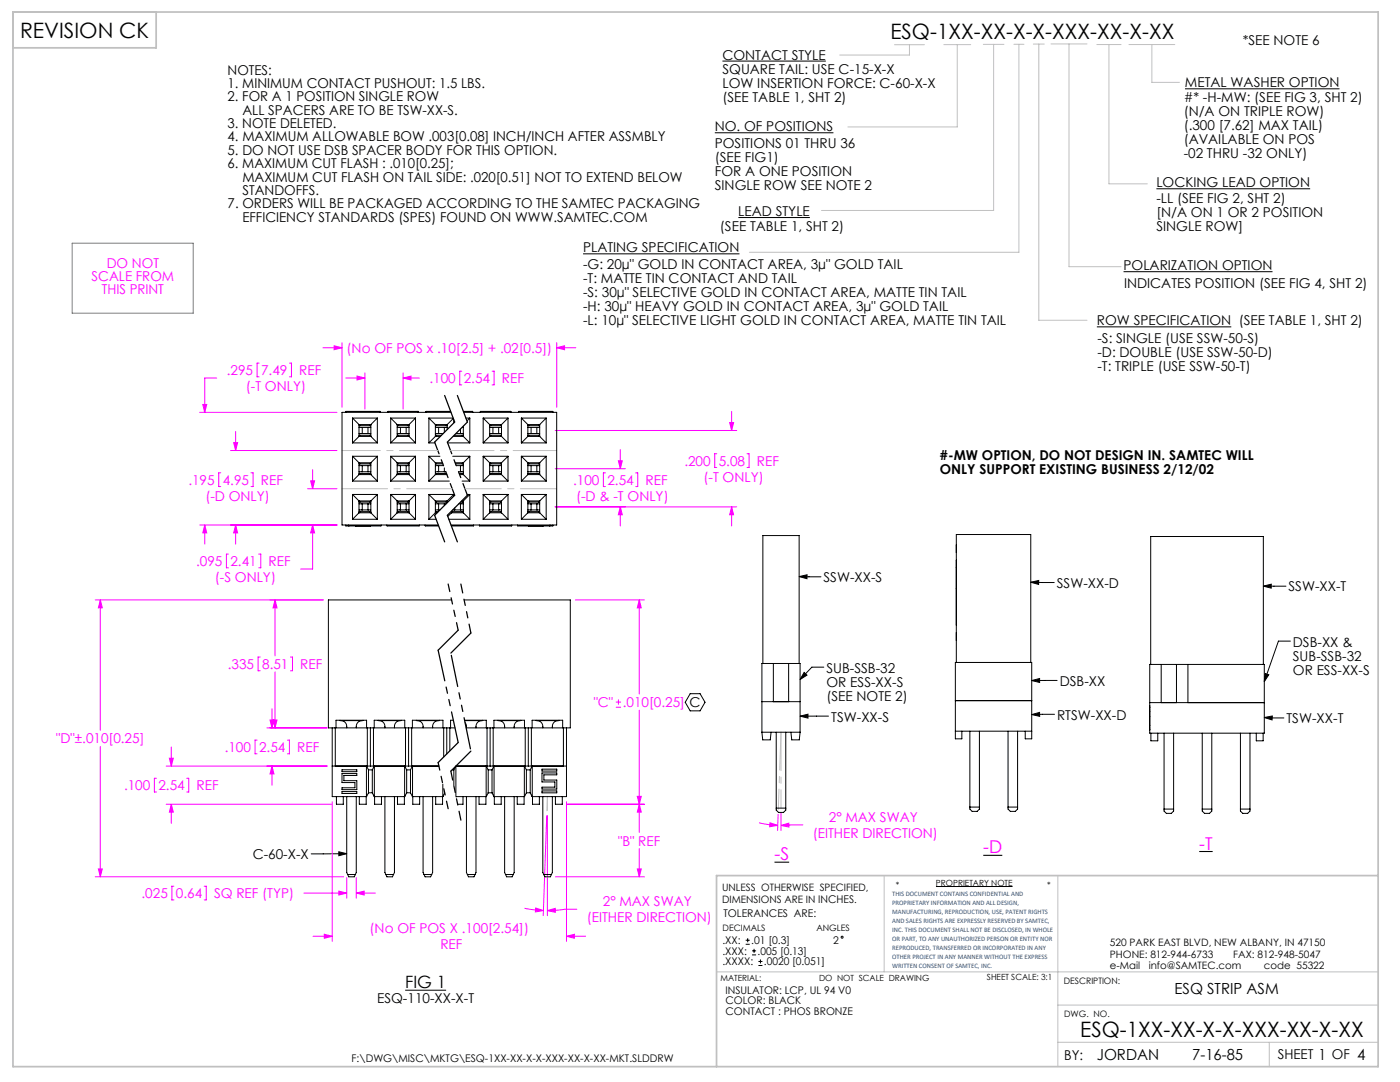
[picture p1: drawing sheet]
<svg xmlns="http://www.w3.org/2000/svg" width="279mm" height="216mm" viewBox="0 0 279 216" stroke-linecap="round" stroke-linejoin="round" font-family="sans-serif">
<g fill="none" stroke="#000" stroke-width=".2">
<path d="M144.2 12.2h20.6M236.5 17.7h30.8M142.7 26.5h23.6M230.8 37.7h30.7M116.4 50.7h31.2M147.4 43.4h14.2M224.2 54.2h29.8M218.9 65.2h26.8M159.5 115l1.6-.3-.1 .8zM159.5 115l4.3 .1M205.7 116.2l1.6-.4v.8zM205.7 116.2h4.7"/>
<path d="M252.1 117l1.6-.4v.8zM252.1 117h4.5M137.7 138.4h2l1 1.7-1 1.7h-2l-.9-1.7zM160.5 134.2l.5 .5-1.3 .9zM164.4 133.1h-2.4l-2.3 2.5M205.9 135.8l1.6-.4v.8zM211 135.8h-5.1M252.5 134.4l.7 .2-.9 1.4zM257.5 127.9h-2.4l-2.8 8.1M159.7 142.9l1.5-.4 .1 .8zM165.3 142.9h-5.6M205.9 142.6l1.6-.4v.7z"/>
<path d="M210.4 142.5l-4.5 .1M252.3 143.2l1.6-.3v.8zM252.3 143.2l3.9 .1M67.6 170l1.6 .3-1.6 .4zM69.2 170.3l-7.1 .1M186.8 176.9h15.3M80.9 197.6h8.1"/>
</g>
<g fill="none" stroke="#c0c0c0" stroke-width=".2">
<path d="M178.5 8.9h6M181.5 8.9v2.1h-13.9M188.4 8.9h5.3M191 8.9v16.4h-21.8M196.2 8.9h4.2M198.3 8.9v33.1h-34.4M202.3 8.8h2M203.3 8.8v41.5h-53.8M206.2 8.8h2.2M207.3 8.8v55.1h9.6M209.7 8.8h7.2M213.3 8.8v44.4h10.4"/>
<path d="M218.9 8.9h4.8M221.3 8.9v27.8h7.7M225.3 8.9h9.2M229.9 8.9v7.5h5.5M176.5 174.7v19.2M211.1 174.7v38.1M143 193.9h132M211.1 208h63.9M211.1 200.6h63.9M253.3 208v4.8"/>
</g>
<path d="M2.6 2.4h272.4v210.4h-272.4zM31.2 2.4v7.1h-28.6M275 174.7h-132v38.1" fill="none" stroke="#c0c0c0" stroke-width=".35"/>
<g fill="none" stroke="#f0f" stroke-width=".2">
<path d="M43.2 75.4h-2.3v6.9M51.7 72.5h-.4v2.7h.4M57.8 72.5h.4v2.7h-.4M64.4 69.4h3.9M66.7 69l1.6 .4-1.6 .4zM68.3 68.4v12.9M69 75.4h3.8M71.3 75l1.5 .4-1.5 .4zM72.8 74.4v7.2M80.4 75.4l1.6-.4v.8zM80.4 75.4h3.3M80.4 74.4v7.2"/>
<path d="M92.2 74.1h-.4v2.7h.4M98.2 74.1h.4v2.7h-.4M111.1 68.4v12.9M111.1 69.4h3.8M111.1 69.4l1.6-.4v.8zM39.8 82.3h27.4M40.5 80.7h.8l-.4 1.6zM44.1 94.3h-.5v2.8h.5M46 89.9h21.2M46.6 88.3h.8l-.4 1.6zM47 86.1v3.8M50.1 94.3h.4v2.8h-.4"/>
<path d="M61.4 97.5h5.8M62 95.9h.8l-.4 1.6zM62.4 93.7v3.8M110.8 85.9h36.2M110.8 93.5h14M120.8 94.3h-.4v2.8h.4M123.4 91.9h.8l-.4 1.6zM123.8 89.7v3.8M126.9 94.3h.4v2.8h-.4M143 90.5h-.4v2.8h.4M145.6 84.3h.8l-.4 1.6zM146 82.1v3.8"/>
<path d="M149.1 90.5h.4v2.8h-.4M19 119.7h45.5M20 119.7l.4 1.6h-.8zM20 119.7v26M39.8 104.8h27.4M40.9 104.8v3.8M40.9 104.8l.4 1.5h-.8zM45.6 110.6h-.4v2.7h.4M47 104.8v3.8M47 104.8l.4 1.5h-.8zM51.6 110.6h.4v2.7h-.4M54.9 119.7v11.2"/>
<path d="M54.9 119.7l.4 1.6h-.8zM62.4 104.8v8.7h-2.4M62.4 104.8l.4 1.5h-.8zM110.8 101.1h36.2M114.8 119.7h13.8M123.8 101.1v3.8M123.8 101.1l.4 1.6h-.8zM127.6 119.7v18.8M127.6 119.7l.4 1.6h-.8zM146 101.1l.4 1.6h-.8zM146 101.1v3.8M51.9 131.1h-.4v2.7h.4"/>
<path d="M54.9 134.1v11.1M58 131.1h.4v2.7h-.4M123.4 139.6v1M20 148.9v26.1M31.2 155.3h-.4v2.7h.4M33.2 152.9h32.1M33.8 151.3h.8l-.4 1.6zM34.2 149v3.9M37.3 155.3h.4v2.7h-.4M51.3 147.7h-.4v2.7h.4M53.3 145.2h12M53.9 143.7h.8l-.4 1.5z"/>
<path d="M54.3 141.4v3.8M54.3 152.9v3.8M54.3 152.9l.4 1.5h-.8zM54.5 143.7h.8l-.4 1.5zM57.4 147.7h.4v2.7h-.4M66.3 160v27.8M113.1 160v27.8M122.9 141.1h1M122.9 140.1h1M127.2 158.9h.8l-.4 1.6zM127.6 141.7v24.4M19 175h49.6"/>
<path d="M19.6 173.4h.8l-.4 1.6zM33.2 160.5h32.9M34.2 160.5v3.8M34.2 160.5l.4 1.6h-.8zM34.7 176.8h-.4v2.8h.4M40.8 176.8h.4v2.8h-.4M60.7 178.2h8.5M67.6 177.8l1.6 .4-1.6 .4zM69.2 175.1v4.1M71.1 175.1v4.1M71.1 178.2h3.8M71.1 178.2l1.6-.4v.8z"/>
<path d="M109.1 162.8l-.7 19.9M109.2 162.7v20M110.9 175h17.7M113.2 160.5h15.4M127.2 173.4h.8l-.4 1.6zM127.6 169.3v5.7M127.6 160.5l.4 1.6h-.8zM151.5 164.2l3.7 .5M153.7 164.2l1.5 .5-1.6 .3zM155.3 162.5l-.1 3.2M155.9 162.3v3.4M155.9 164.7l1.5-.5 .1 .8z"/>
<path d="M160.2 164.6l-4.3 .1M62.5 186.8h3.8M64.7 186.4l1.6 .4-1.6 .4zM104.7 181.2l3.7 .5M106.9 181.2l1.5 .5-1.5 .3zM109.2 181.7l1.6-.4v.7zM113.1 186.8l1.5-.4v.8zM113.1 186.8h3.8M115.1 181.4h-2.4l-3.5 .3"/>
</g>
<path d="M154.6 172h2.9M196.2 170.7h3.8M239.3 169.9h2.7" fill="none" stroke="#000" stroke-width=".21"/>
<path d="M89.4 116.5l2 9.2M87.4 152.2l2 9.2" fill="none" stroke="#000" stroke-width=".25" stroke-dasharray="6.3 1.3 1.3 1.3 1.3 1.3" stroke-dashoffset="4.8"/>
<path d="M88.7 78.9l2 5.3M91.3 78.9l2 5.3M90.7 84.2l-4 4M90.7 98.8l-4 4M93.3 84.2l-4 4M93.3 98.8l-4 4M86.7 102.8l2 5.3M89.3 102.8l2 5.3M91.4 125.7l-4 4M94 126.3l-4 4M91.4 148.2l-4 4M94 149.9l-4 4" fill="none" stroke="#000" stroke-width=".25" stroke-dasharray="6.3 1.3 1.3 1.3 1.3 1.3"/>
<path d="M87.4 129.7l4 18.5" fill="none" stroke="#000" stroke-width=".25" stroke-dasharray="6.3 1.3 1.3 1.3 1.3 1.3" stroke-dashoffset=".1"/>
<path d="M92 116.5l2 9.8M90 153.9l2 9.8" fill="none" stroke="#000" stroke-width=".25" stroke-dasharray="6.3 1.3 1.3 1.3 1.3 1.3" stroke-dashoffset="4.5"/>
<path d="M90 130.3l4 19.6" fill="none" stroke="#000" stroke-width=".25" stroke-dasharray="6.3 1.3 1.3 1.3 1.3 1.3" stroke-dashoffset="-.5"/>
<path d="M86.7 88.2l4 10.6M89.3 88.2l4 10.6" fill="none" stroke="#000" stroke-width=".25" stroke-dasharray="6.3 1.3 1.3 1.3 1.3 1.3" stroke-dashoffset="3.9"/>
<path d="M109.2 159v2.7M109.2 159l-.1 2.8" fill="none" stroke="#c0c0c0" stroke-width=".2" stroke-dasharray="15.2 1.3 1.3 1.3"/>
<path d="M68.3 89.9h19.1M155.9 146.1v15.2" fill="none" stroke="#c0c0c0" stroke-width=".2" stroke-dasharray="15.2 1.3 1.3 1.3" stroke-dashoffset="7.6"/>
<path d="M68.3 97.5h21.9" fill="none" stroke="#c0c0c0" stroke-width=".2" stroke-dasharray="15.2 1.3 1.3 1.3" stroke-dashoffset="6.1"/>
<path d="M89.9 89.9h21.2" fill="none" stroke="#c0c0c0" stroke-width=".2" stroke-dasharray="15.2 1.3 1.3 1.3" stroke-dashoffset="6.6"/>
<path d="M92.8 97.5h18.3" fill="none" stroke="#c0c0c0" stroke-width=".2" stroke-dasharray="15.2 1.3 1.3 1.3" stroke-dashoffset="8"/>
<path d="M14.4 48.5h24.2v14h-24.2z" fill="none" stroke="#808080" stroke-width=".2"/>
<path d="M155.9 146.1l-.6 15.4" fill="none" stroke="#c0c0c0" stroke-width=".2" stroke-dasharray="15.2 1.3 1.3 1.3" stroke-dashoffset="7.7"/>
<path d="M67.6 170l1.6 .3-1.6 .4zM252.1 117l1.6-.4v.8zM252.5 134.4l.7 .2-.9 1.4zM252.3 143.2l1.6-.3v.8zM205.7 116.2l1.6-.4v.8zM205.9 135.8l1.6-.4v.8zM205.9 142.6l1.6-.4v.7zM159.7 142.9l1.5-.4 .1 .8zM160.5 134.2l.5 .5-1.3 .9zM159.5 115l1.6-.3-.1 .8z" fill="#000"/>
<g fill="#f0f">
<path d="M54.5 143.7h.8l-.4 1.5zM54.9 119.7l.4 1.6h-.8zM54.3 152.9l.4 1.5h-.8zM53.9 143.7h.8l-.4 1.5zM33.8 151.3h.8l-.4 1.6zM34.2 160.5l.4 1.6h-.8zM67.6 177.8l1.6 .4-1.6 .4zM71.1 178.2l1.6-.4v.8zM64.7 186.4l1.6 .4-1.6 .4zM113.1 186.8l1.5-.4v.8zM127.6 160.5l.4 1.6h-.8zM127.2 173.4h.8l-.4 1.6zM127.2 158.9h.8l-.4 1.6zM127.6 119.7l.4 1.6h-.8zM40.9 104.8l.4 1.5h-.8zM40.5 80.7h.8l-.4 1.6zM66.7 69l1.6 .4-1.6 .4zM111.1 69.4l1.6-.4v.8zM71.3 75l1.5 .4-1.5 .4zM80.4 75.4l1.6-.4v.8zM145.6 84.3h.8l-.4 1.6zM146 101.1l.4 1.6h-.8zM123.4 91.9h.8l-.4 1.6zM123.8 101.1l.4 1.6h-.8zM62 95.9h.8l-.4 1.6zM62.4 104.8l.4 1.5h-.8zM46.6 88.3h.8l-.4 1.6zM47 104.8l.4 1.5h-.8z"/>
<path d="M20 119.7l.4 1.6h-.8zM19.6 173.4h.8l-.4 1.6zM106.9 181.2l1.5 .5-1.5 .3zM109.2 181.7l1.6-.4v.7z"/>
<path d="M153.7 164.2l1.5 .5-1.6 .3zM155.9 164.7l1.5-.5 .1 .8z"/>
</g>
<g fill="none" stroke="#000" stroke-width=".2">
<path d="M70.4 98.7h4.9M70.4 96h4.9M70.4 91h4.9M70.4 88.4h4.9M70.4 83.4h4.9M70.4 83.4l1.5 1.5M70.4 91l1.5 1.6M70.4 98.7l1.5 1.5M70.4 83.4v5M70.4 91v5M70.4 98.7v4.9M71.6 86.5h.7"/>
<path d="M71.6 85.3h.7M71.6 94.1h.7M71.6 92.9h.7M71.6 84.7h2.4v2.4h-2.4zM71.6 92.3h2.4v2.4h-2.4zM71.6 100h2.4v2.3h-2.4zM71.6 92.6h2.4M71.6 94.5h2.4M71.6 86.9h2.4M71.6 84.9h2.4M71.6 94.7l-1.2 1.3M71.9 94.5l-.3 .2"/>
<path d="M71.9 86.9l-1.5 1.5M72.3 86.5h1.1M72.3 85.3h1.1M72.3 94.1h1.1M72.3 92.9h1.1M72.3 85.3v1.2M72.3 92.9v1.2M73.4 86.5h.6M73.4 85.3h.6M73.4 94.1h.6M73.4 92.9h.6M73.4 85.3v1.2"/>
<path d="M73.4 92.9v1.2M73.8 86.9l1.5 1.5M73.8 94.5l1.5 1.5M75.3 91l-1.5 1.6M75.3 83.4l-1.5 1.5M75.3 98.7l-1.5 1.5M75.3 83.4v5M75.3 91v5M75.3 98.7v4.9M75.8 82.1l.1 .2-.1-.2h-6.8v.2M77.5 82.1l-.1 .2v-.2h6.1v.2M78 98.7h4.9"/>
<path d="M78 96h4.9M78 91h4.9M78 88.4h4.9M78 83.4h4.9M78 83.4l1.5 1.5M78 91l1.5 1.6M78 98.7l1.5 1.5M78 83.4v5M78 91v5M78 98.7v4.9M79.3 94.1h.6M79.3 92.9h.6"/>
<path d="M79.3 86.5h.6M79.3 85.3h.6M79.3 84.7h2.3v2.4h-2.3zM79.3 92.3h2.3v2.4h-2.3zM79.3 100h2.3v2.3h-2.3zM79.3 92.6h2.3M79.3 94.5h2.3M79.3 86.9h2.3M79.3 84.9h2.3M79.5 86.9l-1.5 1.5M79.5 94.5l-1.5 1.5M79.9 94.1h1.2"/>
<path d="M79.9 92.9h1.2M79.9 86.5h1.2M79.9 85.3h1.2M79.9 85.3v1.2M79.9 92.9v1.2M81.1 94.1h.5M81.1 92.9h.5M81.1 86.5h.5M81.1 85.3h.5M81.1 85.3v1.2M81.1 92.9v1.2M81.4 86.9l1.5 1.5"/>
<path d="M81.4 94.5l1.5 1.5M82.9 83.4l-1.5 1.5M82.9 91l-1.5 1.6M82.9 98.7l-1.5 1.5M82.9 83.4v5M82.9 91v5M82.9 98.7v4.9M83.4 82.1l.1 .2M85.1 82.1l-.1 .2v-.2h4.9M85.6 98.7h4.9M85.6 96h4.1M85.6 91h2.2"/>
<path d="M85.6 88.4h1.2M85.6 83.4h4.8M85.6 91l1.5 1.6M85.6 83.4l1.5 1.5M85.6 98.7l1.5 1.5M85.6 83.4v5M85.6 91v5M85.6 98.7v4.9M86.9 94.1h.6M86.9 92.9h.6M86.9 86.5h.6M86.9 85.3h.6"/>
<path d="M86.9 92.6h1.5M86.9 94.5h2.2M86.9 86.9h1.2M86.9 84.9h2.4M87.1 86.9l-1.5 1.5M87.1 94.5l-1.5 1.5M87.5 94.1h1.2M87.5 92.9h1M87.5 86.5h.9M87.5 85.3h1.2M87.5 85.3v1.2M87.5 92.9v1.2"/>
<path d="M88.3 92.3h-1.4v2.4h2.3M88.7 94.1h.3M88.7 85.3h.6M88.7 85.3v1M88.7 93.4v.7M89 94.5l.1 .1M89.3 85.7v-1h-2.4v2.4h1M89.3 88.4h4.5M90 82.3h-21.7v22.5h19.2M90.3 91h3.5M90.5 83.5l-1.5 1.4M90.5 83.7v.7"/>
<path d="M90.5 98.7v.3M90.5 98.7l-1.5 1.5M90.6 86.9h1.9M90.8 92.3h1.7v2.4h-.8M90.9 92.6h1.6M91 86.5h.9M91 92.9h.9M91.5 94.1h.4M91.6 94.5h.9M91.9 94.1h.6M91.9 92.9h.6M91.9 86.5h.6"/>
<path d="M91.9 85.6v.9M91.9 92.9v1.2M92.1 100h.4v2.3h-2.4v-.3M92.2 85.3h.3M92.2 96h1.6M92.2 86.9l1.6 1.5M92.2 94.5l1.6 1.5M92.5 85v2.1h-2.1M92.5 82.1h1.8l.1 .2M92.5 82.3h18.6v22.5h-21.1M93 83.4h.8M93.2 98.7h.6"/>
<path d="M93.8 91l-1.6 1.6M93.8 98.7l-1.6 1.5M93.8 83.4v5M93.8 91v5M93.8 98.7v4.9M93.8 83.4l-.6 .6M94.2 82.1l.1 .2M94.3 82.2v.1M95.9 82.1v.2v-.2h6l.1 .2M96.4 83.4l1.6 1.5M96.4 91l1.6 1.6M96.4 98.7l1.6 1.5"/>
<path d="M96.4 98.7h5M96.4 96h5M96.4 91h5M96.4 88.4h5M96.4 83.4h5M96.4 83.4v5M96.4 91v5M96.4 98.7v4.9M97.7 94.1h.7M97.7 92.9h.7M97.7 86.5h.7M97.7 85.3h.7"/>
<path d="M97.7 84.7h2.4v2.4h-2.4zM97.7 92.3h2.4v2.4h-2.4zM97.7 100h2.4v2.3h-2.4zM97.7 92.6h2.4M97.7 94.5h2.4M97.7 86.9h2.4M97.7 84.9h2.4M98 86.9l-1.6 1.5M98 94.5l-1.6 1.5M98.4 94.1h1.1M98.4 92.9h1.1M98.4 86.5h1.1"/>
<path d="M98.4 85.3h1.1M98.4 85.3v1.2M98.4 92.9v1.2M99.5 94.1h.6M99.5 92.9h.6M99.5 86.5h.6M99.5 85.3h.6M99.5 85.3v1.2M99.5 92.9v1.2M99.9 86.9l1.5 1.5M99.9 94.5l1.5 1.5M101.4 83.4l-1.5 1.5"/>
<path d="M101.4 91l-1.5 1.6M101.4 98.7l-1.5 1.5M101.4 83.4v5M101.4 91v5M101.4 98.7v4.9M101.9 82.1l.1 .1M103.6 82.1l-.1 .2v-.2h6.8v.2M104 83.4l1.6 1.5M104 98.7l1.6 1.5M104 91l1.6 1.6M104 98.7h5M104 96h5"/>
<path d="M104 91h5M104 88.4h5M104 83.4h5M104 83.4v5M104 91v5M104 98.7v4.9M105.3 94.1h.7M105.3 92.9h.7M105.3 86.5h.7M105.3 85.3h.7M105.3 84.7h2.4v2.4h-2.4zM105.3 92.3h2.4v2.4h-2.4z"/>
<path d="M105.3 100h2.4v2.3h-2.4zM105.3 92.6h2.4M105.3 94.5h2.4M105.3 86.9h2.4M105.3 84.9h2.4M105.6 86.9l-1.6 1.5M105.6 94.5l-1.6 1.5M106 94.1h1.1M106 92.9h1.1M106 86.5h1.1M106 85.3h1.1M106 85.3v1.2"/>
<path d="M106 92.9v1.2M107.1 94.1h.6M107.1 92.9h.6M107.1 86.5h.6M107.1 85.3h.6M107.1 85.3v1.2M107.1 92.9v1.2M107.5 86.9l1.5 1.5M107.5 94.5l1.5 1.5M109 83.4l-1.5 1.5M109 91l-1.5 1.6M109 98.7l-1.5 1.5"/>
<path d="M109 83.4v5M109 91v5M109 98.7v4.9M69 104.8v.1h7l.1-.1M69.6 104.8v.1M70.4 103.6h4.9M71 104.9h2.9M71.6 101.7h.7M71.6 100.5h.7M71.6 100.2h2.4M71.6 102.1h2.4M71.9 102.1l-1.5 1.5"/>
<path d="M72.3 101.7h1.1M72.3 100.5h1.1M72.3 100.5v1.2M73.4 101.7h.6M73.4 100.5h.6M73.4 100.5v1.2M73.8 102.1l1.5 1.5M77.2 104.8l.1 .1h6.3l.1-.1M78 103.6h4.9M79.3 101.7h.6M79.3 100.5h.6M79.3 100.2h2.3"/>
<path d="M79.3 102.1h2.3M79.5 102.1l-1.5 1.5M79.9 101.7h1.2M79.9 100.5h1.2M79.9 100.5v1.2M81.1 101.7h.5M81.1 100.5h.5M81.1 100.5v1.2M81.4 102.1l1.5 1.5M84.8 104.8l.1 .1h2.6M85.6 103.6h1.4M86.9 101.7h.6"/>
<path d="M86.9 100.5h.6M86.9 100.2h2.4M86.9 102.1h.6M87.1 102.1l-1.5 1.5M87.5 101.7h.3M87.5 100.5h1.2M87.5 100.5v1.2M88.7 100.5h.3M88.7 100.5v.4M89.3 100.3v-.3h-2.4v2.3h.3M89.6 103.6h4.2M90.1 102.1h2.4"/>
<path d="M90.1 119.7h-24.6v25.5h25.3M90.3 102.1l-.9 1M90.4 101.7h.4M90.8 101.7h1.1M90.8 101.3v.4M91.6 100.5h.3M91.9 101.7h.6M91.9 100.5h.6M91.9 100.5v1.2M91.9 100.2h.6M92.2 102.1l1.6 1.5M92.6 119.7h21.2v25.5h-20.8"/>
<path d="M94.5 104.8v.1h-4.4M95.7 104.8v.1h6.4l.1-.1M96.4 103.6h5M97.7 101.7h.7M97.7 100.5h.7M97.7 100.2h2.4M97.7 102.1h2.4M98 102.1l-1.6 1.5M98.4 101.7h1.1M98.4 100.5h1.1M98.4 100.5v1.2M99.5 101.7h.6"/>
<path d="M99.5 100.5h.6M99.5 100.5v1.2M99.9 102.1l1.5 1.5M103.3 104.8v.1h7v-.1M104 103.6h5M105.3 101.7h.7M105.3 100.5h.7M105.3 100.2h2.4M105.3 102.1h2.4M105.4 104.9h3M105.6 102.1l-1.6 1.5M106 101.7h1.1"/>
<path d="M106 100.5h1.1M106 100.5v1.2M107.1 101.7h.6M107.1 100.5h.6M107.1 100.5v1.2M107.5 102.1l1.5 1.5M109.8 104.8l-.1 .1M190.8 117.5h.1M190.8 113.3h.1M190.8 111.8h.1M190.8 108.7h.1M190.8 110.3h.1"/>
<path d="M152.2 132.4v-25.5h7.3v25.5M154.3 132.4v7.6M157.4 132.4v7.6M190.7 139.8h15.2M190.8 124.7h.1M190.8 127.8h.1M190.8 126.3h.1M190.9 132.2v-25.5h14.8v25.5M229.5 132.6h22.8v13.7h-22.8zM229.6 132.6v-25.5h22.5v25.5M231.7 132.6v7.6M234.8 132.6v7.6"/>
<path d="M237.1 132.6v7.6M66.3 145.2v13.8h6.9M66.3 152.9h21.3M66.9 145.2v7.7M67.1 145.2v-1.5h6.1v1.5M67.1 159v1.5h1.4v-1.5M67.9 143.7h4.5M68.1 143.8a1.19 1.19 0 0 1 1.1 1.4M68.3 153.6h2.9v.4h-2.9zM68.3 154.4h2.9v.3h-2.6v1.1h2.6v1.8h-2.9v-.4h2.5v-1h-2.5zM68.3 157.9h2.9v.4h-2.9zM69.2 159v15.1l.4 .9h1.1l.4-.9v-15.1"/>
<path d="M71.7 159v1.5h1.4v-1.5M72.2 143.8a1.19 1.19 0 0 0-1.1 1.4M73.3 145.2v7.7M73.5 158.2h.8M73.5 153.6h.8M73.5 153.6l-.4-.7v6.1M73.5 153.6v4.6M73.5 158.2l-.3 .8M73.9 145.2v7.7M74.3 153.6v4.6M74.3 153.6l.4-.7v6.1M74.3 158.2l.4 .8"/>
<path d="M74.5 145.2v7.7M74.7 145.2v-1.5h6.1v1.5M74.8 159v1.5h1.3v-1.5M75.5 143.7h4.6M75.7 143.8a1.19 1.19 0 0 1 1.1 1.4M76.8 159v15.1l.4 .9h1.1l.4-.9v-15.1M79.9 143.8a1.19 1.19 0 0 0-1.2 1.4M80.8 152.9l-.1 7.6h-1.4v-1.5M80.8 152.9l.4 .7M80.9 145.2v7.7M81.2 158.2h.7M81.2 158.2l-.4 .8h-6.1"/>
<path d="M81.2 153.6h.7M81.2 153.6v4.6M81.5 145.2v7.7M81.9 153.6l.4-.7v6.1M81.9 153.6v4.6M81.9 158.2l.4 .8M82.2 145.2v7.7M82.3 145.2v-1.5h6.1v1.5M82.4 159v1.5h1.4v-1.5M83.1 143.7h4.6M83.3 143.8a1.19 1.19 0 0 1 1.1 1.4M84.4 159v15.1l.4 .9h1.1l.4-.9v-15.1"/>
<path d="M87 159v1.5h1.3v-1.5M87.5 143.8a1.19 1.19 0 0 0-1.2 1.4M88.4 156.5v2.5M88.5 145.2v5.9M88.8 158.2l-.4 .8h-6.1M89.2 145.2v5.2M89.8 145.2v4.6M90.2 153.6h.4M90.5 143.7h-.6v1.5M90.6 153.6v3.2M90.9 152.9l-.3 .7M91 159h6.1"/>
<path d="M91 159h.1M92.4 159v1.5h-1.1M92.7 143.7h4.4v1.5M92.8 144.2l.3 .5v.5M93.1 159v15.1l.4 .9h1.1l.4-.9v-15.1M95.6 159v1.5h1.4v-1.5M96.1 143.8a1.19 1.19 0 0 0-1.1 1.4M96.3 143.7l-3.6 .1M97.2 145.2v7.7M97.4 158.2h.8M97.4 153.6l-.4-.7v6.1M97.4 153.6v4.6"/>
<path d="M97.4 158.2l-.3 .8M97.4 153.6h.8M97.8 145.2v7.7M98.2 153.6l.4-.7v6.1M98.2 153.6v4.6M98.2 158.2l.4 .8M98.4 145.2v7.7M98.6 145.2v-1.5h6.1v1.5M98.7 159v1.5h1.3v-1.5M99.4 143.7h4.5M99.6 143.8a1.19 1.19 0 0 1 1.1 1.4M100.7 159v15.1l.4 .9h1.1l.4-.9v-15.1"/>
<path d="M103.2 159v1.5h1.4v-1.5M103.8 143.8a1.19 1.19 0 0 0-1.2 1.4M104.6 152.9v6.1M104.7 152.9l.4 .7M104.8 145.2v7.7M105.1 158.2h.7M105.1 158.2l-.4 .8h-6.1M105.1 153.6v4.6M105.1 153.6h.7M105.4 145.2v7.7M105.8 153.6v4.6M106 145.2v7.7"/>
<path d="M106.2 152.9l-.4 .7M106.2 145.2v-1.5h6.1v1.5M106.2 152.9v6.1M106.3 159v1.5h1.3v-1.5M107 143.7h4.6M107.2 143.8a1.19 1.19 0 0 1 1.1 1.4M108.2 154.2h2.9v.4h-2.6v1.1h2.6v1.7h-2.9v-.3h2.5v-1.1h-2.5zM108.2 153.5h2.9v.4h-2.9zM108.2 157.8h2.9v.4h-2.9zM108.3 159v15.1l.4 .9h1.1l.4-.9v-15.1M110.8 159v1.5h1.4v-1.5M111.4 143.8a1.19 1.19 0 0 0-1.2 1.4"/>
<path d="M112.4 145.2v7.7M113.1 145.2v13.8h-6.9l-.4-.8M113.1 152.9h-22.1v5.9M152.1 140h7.6M152.1 146.1v-13.7h7.6v13.7M152.1 146.1h7.6M152.1 146.1l.1 1.5h1.5l.2-1.5M154.9 146.1v15.6l.5 .4h1l.4-.4v-15.6M157.8 146.1l.2 1.5h1.5l.2-1.5M190.7 145.9h15.2M192 145.9v1.5h-1.3v-15.2h15.2v15.2h-1.3v-1.5M193.6 145.9v15.5l.4 .5h1l.5-.5v-15.5"/>
<path d="M201.2 145.9v15.5l.4 .5h1l.5-.5v-15.5M229.5 145.5h.1M229.5 145.2h.1M229.5 142h.1M229.5 141.6h.1M229.5 141.2h.1M229.5 140.8h.1M229.5 144.8h.1M229.5 143h.1M229.5 145.7h.1M229.5 144.9h.1M229.5 141.3h.1"/>
<path d="M229.5 140.2h22.8M229.7 146.3v1.5h1.4v-1.5M232.3 146.3v15.5l.5 .5h1l.4-.5v-15.5M239.9 146.3v15.5l.5 .5h1l.4-.5v-15.5M247.6 146.3v15.5l.4 .5h1l.5-.5v-15.5M250.7 146.3v1.5h1.4v-1.5M69.4 174.5h1.5M77 174.5h1.5M84.6 174.5h1.6M93.3 174.5h1.5M100.9 174.5h1.5M108.5 174.5h1.5"/>
<path d="M154.9 161.3h1.9M193.6 161h1.9M201.2 161h1.9M232.3 161.4h1.9M239.9 161.4h1.9M247.6 161.4h1.9M148.8 188.4h.8M148.8 187.6h.8M149.2 187.2v.8M150.1 190.5h.8M150.1 189.7h.8M150.5 189.3v.8"/>
<path d="M151.4 192.7h.8M151.4 191.8h.8M151.8 191.4v.9"/>
<circle cx="168.1" cy="187" r=".2"/>
</g>
<g font-size="4.2">
<text x="4" y="7.6">REVISION CK</text>
<text x="177.7" y="7.8">ESQ-1XX-XX-X-X-XXX-XX-X-XX</text>
<text x="215.6" y="206.9">ESQ-1XX-XX-X-X-XXX-XX-X-XX</text>
</g>
<g font-size="3.5" fill="#f0f">
<text x="154.6" y="171.7">-S</text>
<text x="196.2" y="170.3">-D</text>
<text x="239.3" y="169.5">-T</text>
</g>
<text font-size="3.4" x="80.9" y="197.2">FIG 1</text>
<g font-size="3">
<text x="234.4" y="198.3">ESQ STRIP ASM</text>
<text x="218.9" y="211.4">JORDAN</text>
<text x="238" y="211.4">7-16-85</text>
</g>
<g font-size="2.7">
<text x="144.2" y="11.9">CONTACT STYLE</text>
<text x="248" y="9">*SEE NOTE 6</text>
<text x="45.4" y="14.9">NOTES:</text>
<text x="45.4" y="17.6">1. MINIMUM CONTACT PUSHOUT: 1.5 LBS.</text>
<text x="144.2" y="14.8">SQUARE TAIL: USE C-15-X-X</text>
<text x="144.2" y="17.6">LOW INSERTION FORCE: C-60-X-X</text>
<text x="236.5" y="17.4">METAL WASHER OPTION</text>
<text x="45.4" y="20.2">2. FOR A 1 POSITION SINGLE ROW</text>
<text x="48.4" y="22.9">ALL SPACERS ARE TO BE TSW-XX-S.</text>
<text x="144.2" y="20.4">(SEE TABLE 1, SHT 2)</text>
<text x="236.2" y="20.3">#* -H-MW: (SEE FIG 3, SHT 2)</text>
<text x="236.2" y="23.1">(N/A ON TRIPLE ROW)</text>
<text x="45.4" y="25.6">3. NOTE DELETED.</text>
<text x="45.4" y="28.2">4. MAXIMUM ALLOWABLE BOW .003[0.08] INCH/INCH AFTER ASSMBLY</text>
<text x="142.7" y="26.2">NO. OF POSITIONS</text>
<text x="142.7" y="29.4">POSITIONS 01 THRU 36</text>
<text x="236.2" y="25.9">(.300 [7.62] MAX TAIL)</text>
<text x="236.2" y="28.7">(AVAILABLE ON POS</text>
<text x="45.4" y="30.9">5. DO NOT USE DSB SPACER BODY FOR THIS OPTION.</text>
<text x="45.4" y="33.6">6. MAXIMUM CUT FLASH : .010[0.25];</text>
<text x="142.7" y="32.3">(SEE FIG1)</text>
<text x="142.7" y="35.1">FOR A ONE POSITION</text>
<text x="236.2" y="31.6">-02 THRU -32 ONLY)</text>
<text x="45.4" y="41.5">7. ORDERS WILL BE PACKAGED ACCORDING TO THE SAMTEC PACKAGING</text>
<text x="48.4" y="36.2">MAXIMUM CUT FLASH ON TAIL SIDE: .020[0.51] NOT TO EXTEND BELOW</text>
<text x="48.4" y="38.9">STANDOFFS.</text>
<text x="142.7" y="37.9">SINGLE ROW SEE NOTE 2</text>
<text x="230.8" y="37.4">LOCKING LEAD OPTION</text>
<text x="230.8" y="40.4">-LL (SEE FIG 2, SHT 2)</text>
<text x="48.4" y="44.2">EFFICIENCY STANDARDS (SPES) FOUND ON WWW.SAMTEC.COM</text>
<text x="143.7" y="46.1">(SEE TABLE 1, SHT 2)</text>
<text x="147.3" y="43.1">LEAD STYLE</text>
<text x="230.8" y="43.2">[N/A ON 1 OR 2 POSITION</text>
<text x="230.8" y="46.1">SINGLE ROW]</text>
<text x="116.4" y="50.4">PLATING SPECIFICATION</text>
<text x="116.4" y="53.6">-G: 20µ&quot; GOLD IN CONTACT AREA, 3µ&quot; GOLD TAIL</text>
<text x="224.2" y="53.9">POLARIZATION OPTION</text>
<text x="116.4" y="56.5">-T: MATTE TIN CONTACT AND TAIL</text>
<text x="116.4" y="59.3">-S: 30µ&quot; SELECTIVE GOLD IN CONTACT AREA, MATTE TIN TAIL</text>
<text x="224.3" y="57.4">INDICATES POSITION (SEE FIG 4, SHT 2)</text>
<text x="116.4" y="62.1">-H: 30µ&quot; HEAVY GOLD IN CONTACT AREA, 3µ&quot; GOLD TAIL</text>
<text x="116.4" y="64.9">-L: 10µ&quot; SELECTIVE LIGHT GOLD IN CONTACT AREA, MATTE TIN TAIL</text>
<text x="218.9" y="64.9">ROW SPECIFICATION (SEE TABLE 1, SHT 2)</text>
<text x="219" y="68.4">-S: SINGLE (USE SSW-50-S)</text>
<text x="219" y="71.2">-D: DOUBLE (USE SSW-50-D)</text>
<text x="219" y="74">-T: TRIPLE (USE SSW-50-T)</text>
<text x="187.6" y="91.7">#-MW OPTION, DO NOT DESIGN IN. SAMTEC WILL</text>
<text x="187.6" y="94.6">ONLY SUPPORT EXISTING BUSINESS 2/12/02</text>
<text x="164.4" y="116.1">SSW-XX-S</text>
<text x="210.9" y="117.2">SSW-XX-D</text>
<text x="257.1" y="118">SSW-XX-T</text>
<text x="258" y="129">DSB-XX &amp;</text>
<text x="258" y="131.9">SUB-SSB-32</text>
<text x="164.9" y="134.2">SUB-SSB-32</text>
<text x="164.9" y="137.1">OR ESS-XX-S</text>
<text x="211.5" y="136.9">DSB-XX</text>
<text x="258" y="134.7">OR ESS-XX-S</text>
<text x="164.9" y="139.9">(SEE NOTE 2)</text>
<text x="211" y="143.6">RTSW-XX-D</text>
<text x="165.9" y="144">TSW-XX-S</text>
<text x="256.8" y="144.3">TSW-XX-T</text>
<text x="50.4" y="171.4">C-60-X-X</text>
<text x="75.3" y="200.2">ESQ-110-XX-X-T</text>
<text x="212.4" y="211.5">BY:</text>
<text x="255" y="211.4">SHEET 1 OF 4</text>
</g>
<g font-size="2.7" fill="#f0f">
<text x="21.3" y="53.4">DO NOT</text>
<text x="18.3" y="56">SCALE FROM</text>
<text x="20.3" y="58.7">THIS PRINT</text>
<text x="69.2" y="70.4">(No OF POS x .10[2.5] + .02[0.5])</text>
<text x="45.3" y="74.8">.295</text>
<text x="52.1" y="74.8">7.49</text>
<text x="59.7" y="74.8">REF</text>
<text x="85.7" y="76.5">.100</text>
<text x="92.6" y="76.5">2.54</text>
<text x="100.2" y="76.5">REF</text>
<text x="49.1" y="78.1">(-T ONLY)</text>
<text x="136.6" y="92.9">.200</text>
<text x="143.4" y="92.9">5.08</text>
<text x="151" y="92.9">REF</text>
<text x="37.6" y="96.7">.195</text>
<text x="41" y="100">(-D ONLY)</text>
<text x="44.4" y="96.7">4.95</text>
<text x="52.1" y="96.7">REF</text>
<text x="114.4" y="96.7">.100</text>
<text x="115" y="100">(-D &amp; -T ONLY)</text>
<text x="121.2" y="96.7">2.54</text>
<text x="128.8" y="96.7">REF</text>
<text x="140.4" y="96.2">(-T ONLY)</text>
<text x="39.1" y="113">.095</text>
<text x="46" y="113">2.41</text>
<text x="53.6" y="113">REF</text>
<text x="42.9" y="116.2">(-S ONLY)</text>
<text x="45.5" y="133.5">.335</text>
<text x="52.3" y="133.5">8.51</text>
<text x="59.9" y="133.5">REF</text>
<text x="118.5" y="141.1">&quot;C&quot;</text>
<text x="124.3" y="141.1">.010[0.25] C</text>
<text x="11.2" y="148.4">&quot;D&quot;±.010[0.25]</text>
<text x="44.8" y="150.1">.100</text>
<text x="51.7" y="150.1">2.54</text>
<text x="59.3" y="150.1">REF</text>
<text x="24.8" y="157.7">.100</text>
<text x="31.6" y="157.7">2.54</text>
<text x="39.2" y="157.7">REF</text>
<text x="162.2" y="167.2">(EITHER DIRECTION)</text>
<text x="165.4" y="164">2° MAX SWAY</text>
<text x="123.4" y="168.7">&quot;B&quot; REF</text>
<text x="28.2" y="179.2">.025</text>
<text x="35.1" y="179.2">0.64</text>
<text x="42.7" y="179.2">SQ REF (TYP)</text>
<text x="117.1" y="184.1">(EITHER DIRECTION)</text>
<text x="120.3" y="180.8">2° MAX SWAY</text>
<text x="73.8" y="186.2">(No OF POS X .100[2.54])</text>
<text x="87.9" y="189.5">REF</text>
</g>
<g font-size="2.1">
<text x="144.4" y="183">TOLERANCES ARE:</text>
<text x="144.2" y="188.4">.XX:</text>
<text x="144.2" y="190.5">.XXX:</text>
<text x="149.9" y="188.4">.01 [0.3]</text>
<text x="151.2" y="190.5">.005 [0.13]</text>
<text x="166.3" y="188.4">2</text>
<text x="144.2" y="192.6">.XXXX:</text>
<text x="152.4" y="192.6">.0020 [0.051]</text>
<text x="144.8" y="198.3">INSULATOR: LCP, UL 94 V0</text>
<text x="144.8" y="200.4">COLOR: BLACK</text>
<text x="144.8" y="202.4">CONTACT : PHOS BRONZE</text>
<text x="70.2" y="211.8">F:\DWG\MISC\MKTG\ESQ-1XX-XX-X-X-XXX-XX-X-XX-MKT.SLDDRW</text>
</g>
<g font-size="2">
<text x="144.1" y="177.7">UNLESS OTHERWISE SPECIFIED,</text>
<text x="144.1" y="180.2">DIMENSIONS ARE IN INCHES.</text>
<text x="221.5" y="188.8">520 PARK EAST BLVD, NEW ALBANY, IN 47150</text>
<text x="221.5" y="191.1">PHONE: 812-944-6733</text>
<text x="246.1" y="191.1">FAX: 812-948-5047</text>
<text x="221.5" y="193.4">e-Mail</text>
<text x="229.3" y="193.4">info@SAMTEC.com</text>
<text x="252.2" y="193.4">code 55322</text>
</g>
<g font-size="1.8">
<text x="144.2" y="185.7">DECIMALS</text>
<text x="162.9" y="185.7">ANGLES</text>
<text x="212.3" y="196.4">DESCRIPTION:</text>
<text x="212.4" y="202.9">DWG. NO.</text>
</g>
<g font-size="1.7">
<text x="178.8" y="177.1">*</text>
<text x="186.8" y="176.7">PROPRIETARY NOTE</text>
<text x="209" y="177.1">*</text>
<text x="143.8" y="195.7">MATERIAL:</text>
<text x="163.5" y="195.7">DO NOT SCALE DRAWING</text>
<text x="197" y="195.6">SHEET SCALE: 3:1</text>
</g>
<g font-size="1.4" fill="#1f497d">
<text x="178.1" y="178.7">THIS DOCUMENT CONTAINS CONFIDENTIAL AND</text>
<text x="178.1" y="180.5">PROPRIETARY INFORMATION AND ALL DESIGN,</text>
<text x="178.1" y="182.3">MANUFACTURING, REPRODUCTION, USE, PATENT RIGHTS</text>
<text x="178.1" y="184.1">AND SALES RIGHTS ARE EXPRESSLY RESERVED BY SAMTEC,</text>
<text x="178.1" y="185.9">INC. THIS DOCUMENT SHALL NOT BE DISCLOSED, IN WHOLE</text>
<text x="178.1" y="187.7">OR PART, TO ANY UNAUTHORIZED PERSON OR ENTITY NOR</text>
<text x="178.1" y="189.5">REPRODUCED, TRANSFERRED OR INCORPORATED IN ANY</text>
<text x="178.1" y="191.3">OTHER PROJECT IN ANY MANNER WITHOUT THE EXPRESS</text>
<text x="178.1" y="193.1">WRITTEN CONSENT OF SAMTEC, INC.</text>
</g>
</svg>
